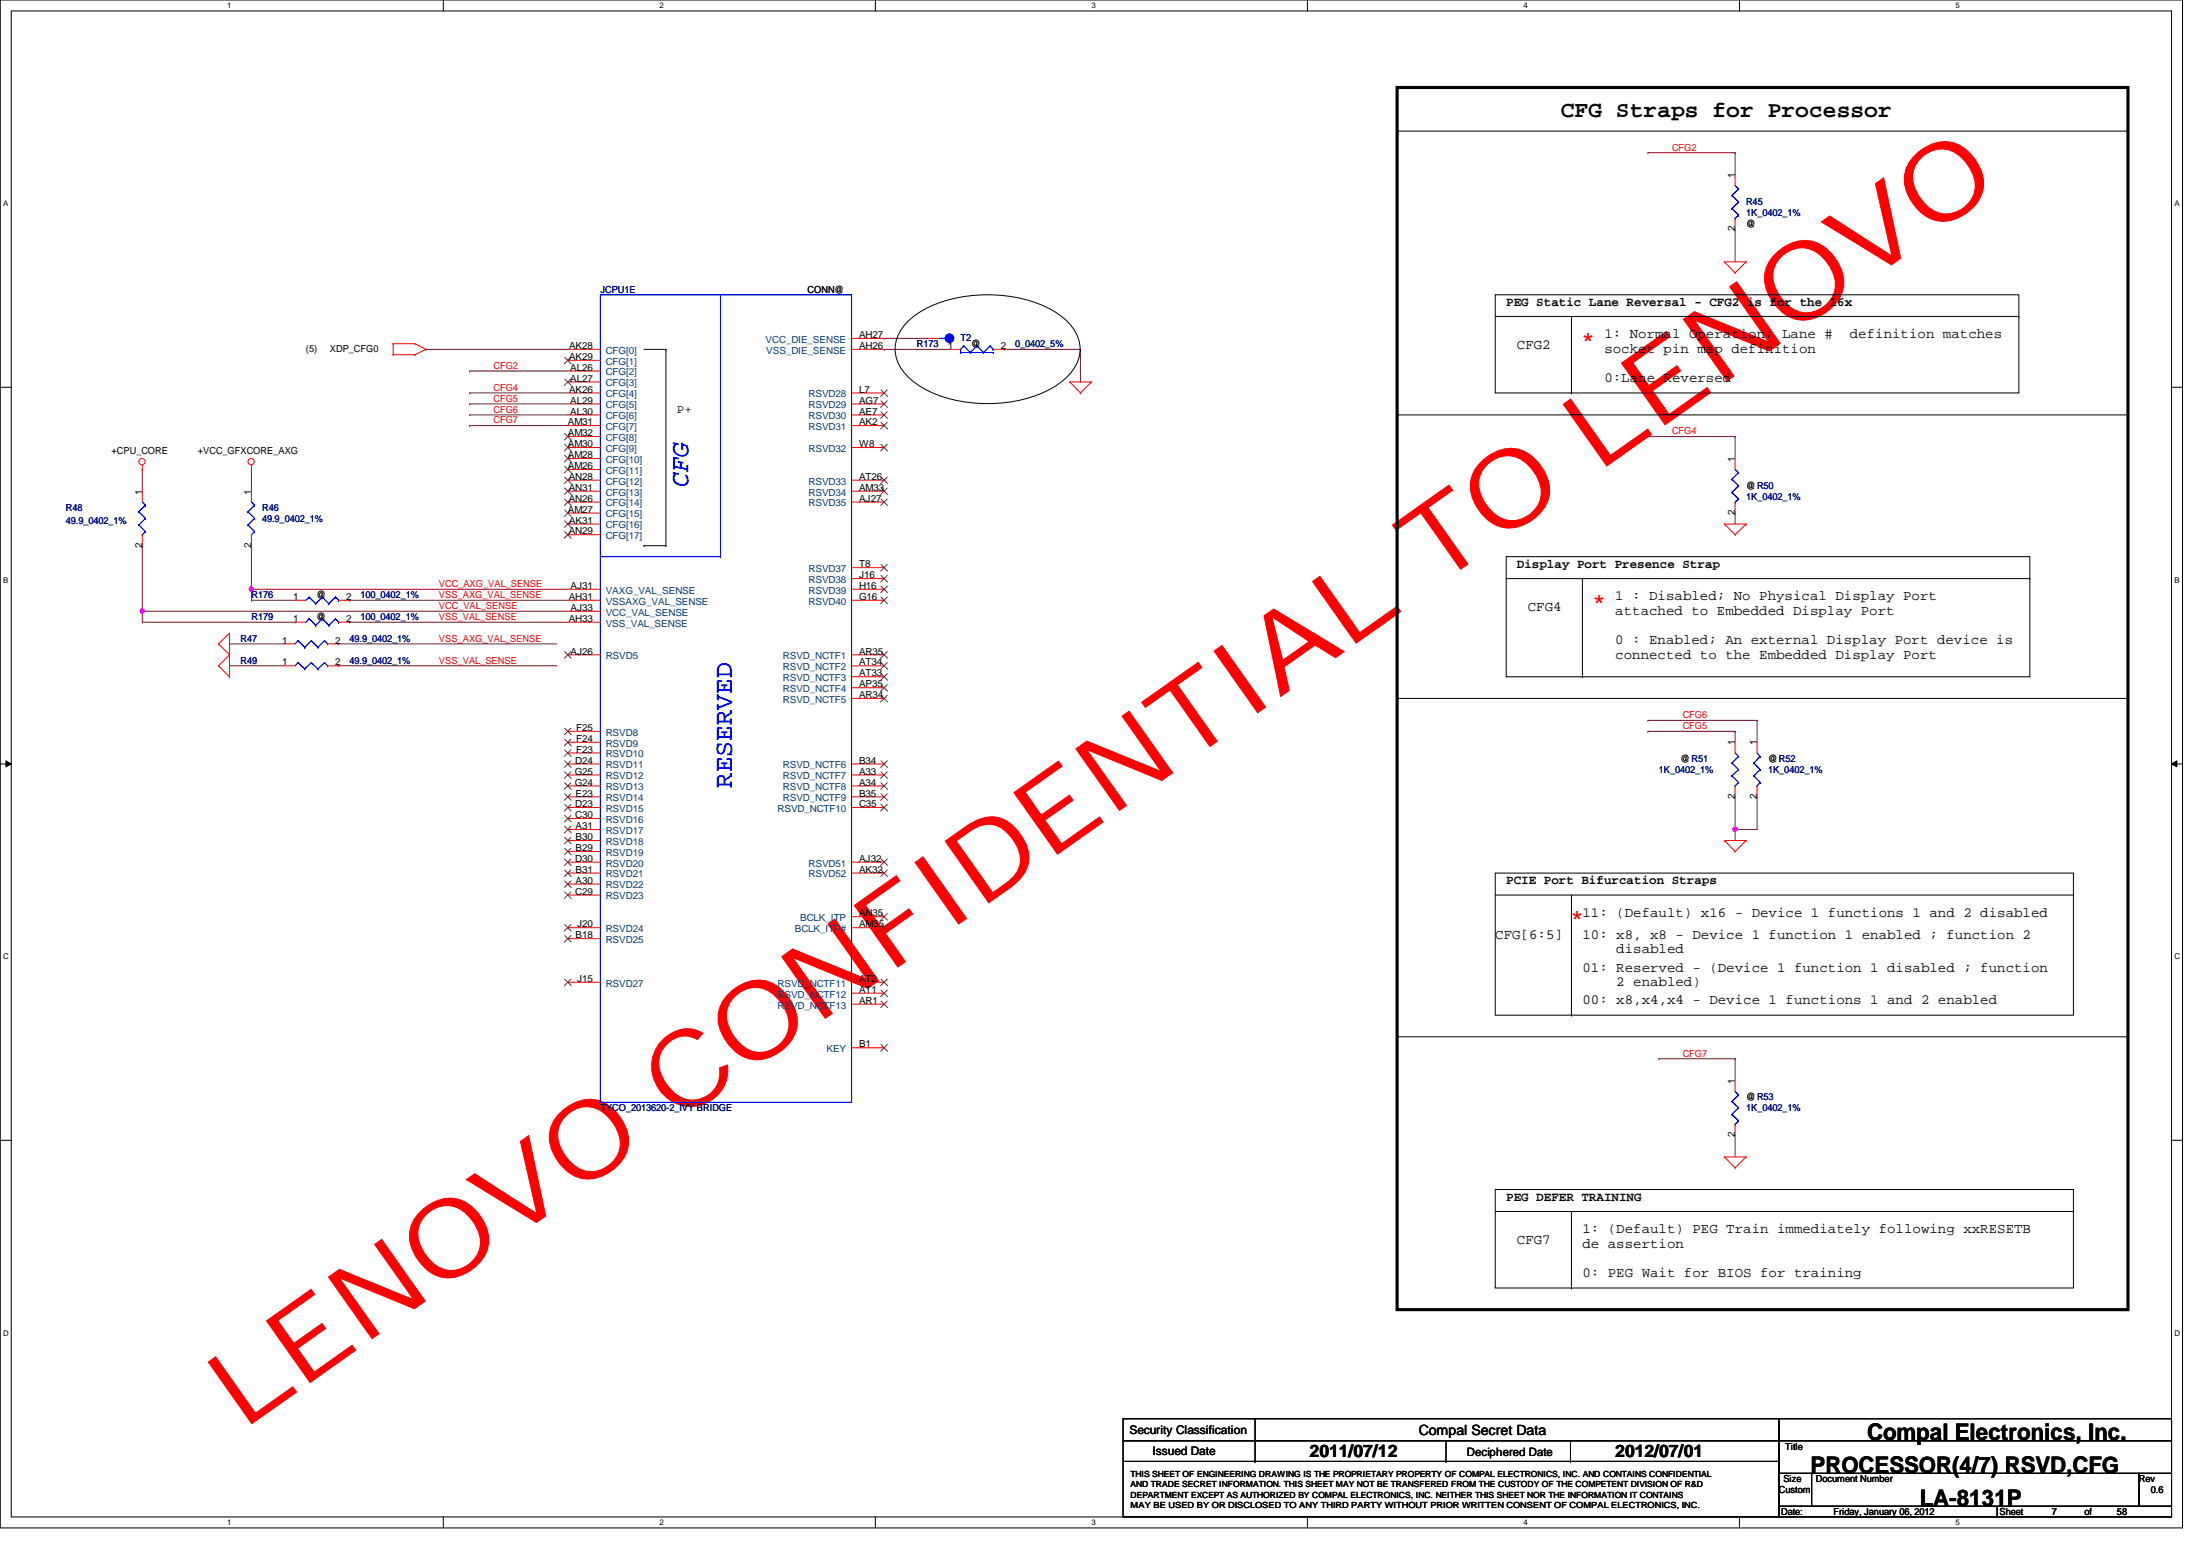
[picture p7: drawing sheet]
<svg xmlns="http://www.w3.org/2000/svg" width="297mm" height="210mm" viewBox="0 0 297 210" stroke-linecap="round" stroke-linejoin="round" font-family="sans-serif">
<path d="M0 0h294.7v206.2h-294.7zM1.5 1.5h291.7v203.3h-291.7z" fill="none" stroke="#000" stroke-width=".14"/>
<g fill="#fff">
<path d="M30.7 .2h.6v1.2h-.6z"/>
<path d="M30.7 204.9h.6v1.2h-.6z"/>
</g>
<path d="M59.9 0v1.5M59.9 204.8v1.4" fill="none" stroke="#000" stroke-width=".14"/>
<g fill="#fff">
<path d="M89 .2h.6v1.2h-.6z"/>
<path d="M89 204.9h.6v1.2h-.6z"/>
</g>
<path d="M118.2 0v1.5M118.2 204.8v1.4" fill="none" stroke="#000" stroke-width=".14"/>
<g fill="#fff">
<path d="M147.4 .2h.6v1.2h-.6z"/>
<path d="M147.4 204.9h.6v1.2h-.6z"/>
</g>
<path d="M176.5 0v1.5M176.5 204.8v1.4" fill="none" stroke="#000" stroke-width=".14"/>
<g fill="#fff">
<path d="M205.7 .2h.6v1.2h-.6z"/>
<path d="M205.7 204.9h.6v1.2h-.6z"/>
</g>
<path d="M234.9 0v1.5M234.9 204.8v1.4" fill="none" stroke="#000" stroke-width=".14"/>
<g fill="#fff">
<path d="M264 .2h.6v1.2h-.6z"/>
<path d="M264 204.9h.6v1.2h-.6z"/>
<path d="M.4 26.9h.7v1.2h-.7z"/>
<path d="M293.6 26.9h.7v1.2h-.7z"/>
<path d="M.4 77.7h.7v1.2h-.7z"/>
<path d="M293.6 77.7h.7v1.2h-.7z"/>
</g>
<path d="M0 52.3h1.5M293.2 52.3h1.5" fill="none" stroke="#000" stroke-width=".14"/>
<g fill="#fff">
<path d="M.4 128.5h.8v1.2h-.8z"/>
<path d="M293.6 128.5h.7v1.2h-.7z"/>
</g>
<path d="M0 103.1h1.5M.8 102.7l.7 .4-.7 .4zM293.2 103.1l.7-.4v.8zM293.2 103.1h1.5" fill="none" stroke="#000" stroke-width=".14"/>
<path d="M.8 102.7l.7 .4-.7 .4zM293.2 103.1l.7-.4v.8z" fill="#000"/>
<g fill="#fff">
<path d="M.4 179.3h.8v1.2h-.8z"/>
<path d="M293.6 179.3h.7v1.2h-.7z"/>
</g>
<path d="M0 153.9h1.5M293.2 153.9h1.5" fill="none" stroke="#000" stroke-width=".14"/>
<g fill="none" stroke="#800040" stroke-width=".14">
<path d="M234.3 58.9h.1M234.3 58.9v3M234.3 69.3h.1M234.3 69.3v1.4M222.5 97.2h.1M222.5 97.2h14.7M237.2 97.2h.1M237.2 97.2v3M234.3 107.6h.1M234.3 112h.1M234.3 107.6v5.9M237.2 107.6h.1"/>
<path d="M237.2 107.6v4.4h-2.9"/>
</g>
<circle cx="234.2" cy="111.9" r=".29" fill="#f0f"/>
<circle cx="234.2" cy="111.9" r=".29" fill="none" stroke="#f0f" stroke-width=".14"/>
<g fill="none" stroke="#800040" stroke-width=".14">
<path d="M222.5 20.6h.1M222.5 20.6h11.8M234.3 30.9h.1M234.3 20.6h.1M234.3 20.6v3M234.3 30.9v4.4M222.5 58.9h.1M222.5 58.9h11.8M19.2 73.7v8.8M33.9 79.5h.1M33.9 79.5v1.5M19.2 82.5h.1"/>
<path d="M19.2 82.5h57.5M45.7 89.9h.1M45.7 89.9h29.5M222.5 98.7h.1M222.5 98.7h11.8M234.3 98.7h.1M234.3 98.7v1.5M224 142.9h.1M224 142.9h10.3M234.3 153.2h.1M234.3 142.9h.1M234.3 142.9v2.9"/>
<path d="M234.3 153.2v3"/>
</g>
<circle cx="19.2" cy="82.5" r=".29" fill="#f0f"/>
<circle cx="19.2" cy="82.5" r=".29" fill="none" stroke="#f0f" stroke-width=".14"/>
<g fill="none" stroke="#800040" stroke-width=".14">
<path d="M57.5 47.2h.1M57.5 47.2h19.2M63.4 57.4h.1M63.4 50.1h.1M63.4 53h.1M63.4 57.4h13.3M63.4 50.1h13.3M63.4 53h13.3M119.4 45.7h.1M119.4 45.7h5.9M145.9 47.2h.1M145.9 47.2v4.4"/>
<path d="M33.9 79.5h.1M33.9 63.4h.1M33.9 73.7h.1M33.9 79.5h42.8M33.9 63.4v2.9M33.9 73.7v5.8M19.2 84h.1M19.2 84h20.6M19.2 82.5v1.5M39.8 84h.1M45.7 86.9h.1M45.7 86.9h29.5"/>
<path d="M47.2 84h.1M47.2 81h.1M47.2 84h29.5M47.2 81h29.5"/>
</g>
<circle cx="33.9" cy="79.5" r=".29" fill="#f0f"/>
<circle cx="33.9" cy="79.5" r=".29" fill="none" stroke="#f0f" stroke-width=".14"/>
<g fill="none" stroke="#800040" stroke-width=".14">
<path d="M63.4 56h.1M63.4 54.5h.1M63.4 56h13.3M63.4 54.5h13.3M119.4 47.2h.1M119.4 47.2h8.8M135.6 47.2h.1M135.6 47.2h10.3M19.2 63.4h.1M19.2 63.4v2.9M31 86.9h.1M31 89.9h.1"/>
<path d="M31 86.9h7.4M31 89.9h7.4M33.9 81h.1M33.9 81h5.9"/>
</g>
<g fill="none" stroke="#f00" stroke-width=".14">
<path d="M232.8 35.3h.1M232.8 35.3h3M232.8 35.3l1.5 1.5M234.3 36.8h.1M234.3 23.6v1.5M234.3 29.5v1.4M235.8 35.3h.1M235.8 35.3l-1.5 1.5M53.1 47.9h.1M53.1 46.4h.1M53.1 46.4h2.9M53.1 47.9h2.9"/>
<path d="M53.1 46.4v1.5M56 46.4h.1M56 47.9h.1M56 46.4l1.5 .8M57.5 47.2h.1M57.5 47.2l-1.5 .7M76.7 51.6h4.4M76.7 47.2h4.4M76.7 48.6h4.4M76.7 50.1h4.4M76.7 53h4.4M76.7 54.5h4.4"/>
<path d="M76.7 56h4.4M76.7 57.4h4.4M76.7 58.9h4.4M115 47.2h4.4M115 53h4.4M115 54.5h4.4M115 56h4.4M115 57.4h4.4M115 45.7h4.4M128.2 47.2h1.5M134.1 47.2h1.5M144.4 51.6h.1"/>
<path d="M144.4 51.6h3M144.4 51.6l1.5 1.4M145.9 53h.1M147.4 51.6h.1M147.4 51.6l-1.5 1.4M19.2 63.4h.1M19.2 62.8v.6M19.2 66.3v1.5M19.2 72.2v1.5M33.9 63.4h.1M33.9 62.8v.6M76.7 70.7h4.4"/>
<path d="M76.7 60.4h4.4M76.7 61.9h4.4M76.7 63.4h4.4M76.7 64.8h4.4M76.7 66.3h4.4M76.7 67.8h4.4M76.7 69.3h4.4M76.7 72.2h4.4M76.7 79.5h4.4M115 60.4h4.4M115 64.8h4.4M115 66.3h4.4"/>
<path d="M115 67.8h4.4M115 78.1h4.4M115 79.5h4.4M115 76.6h4.4M232.8 70.7h.1M232.8 70.7h3M232.8 70.7l1.5 1.5M234.3 72.2h.1M234.3 61.9v1.5M234.3 67.8v1.5M235.8 70.7h.1M235.8 70.7l-1.5 1.5"/>
<path d="M29.5 89.9h.1M29.5 86.9h.1M29.5 89.9l1.5 1.5M29.5 86.9l1.5 1.5M31 91.4h.1M31 88.4h.1M31 85.5h.1M31 85.5v5.9M31 88.4l-1.5 1.5M31 85.5l-1.5 1.4M38.4 89.9h1.4M38.4 86.9h1.4"/>
<path d="M39.8 81h1.5M39.8 84h1.5M44.2 89.9h1.5M44.2 86.9h1.5M45.7 81h1.5M45.7 84h1.5M76.7 81h4.4M76.7 88.4h4.4M76.7 98.7h4.4M76.7 82.5h4.4M76.7 84h4.4M115 81h4.4"/>
<path d="M115 89.9h4.4M115 88.4h4.4M115 91.4h4.4M115 94.3h4.4M115 92.8h4.4M76.7 113.5h4.4M76.7 103.1h4.4M76.7 104.6h4.4M76.7 106.1h4.4M76.7 107.6h4.4M76.7 109h4.4M76.7 116.4h4.4"/>
<path d="M76.7 117.9h4.4M76.7 110.5h4.4M76.7 112h4.4M76.7 114.9h4.4M76.7 119.3h4.4M76.7 100.2h4.4M76.7 101.6h4.4M115 103.1h4.4M115 104.6h4.4M115 106.1h4.4M115 107.6h4.4M115 109h4.4"/>
<path d="M115 116.4h4.4M115 117.9h4.4M232.8 113.5h.1M232.8 113.5h3M232.8 113.5l1.5 1.4M234.3 114.9h.1M234.3 100.2v1.4M234.3 106.1v1.5M235.8 113.5h.1M235.8 113.5l-1.5 1.4M237.2 100.2v1.4M237.2 106.1v1.5"/>
<path d="M76.7 132.6h4.4M76.7 120.8h4.4M76.7 125.2h4.4M76.7 126.7h4.4M115 132.6h4.4M115 134.1h4.4M115 135.6h4.4M115 123.7h4.4M115 125.2h4.4M115 141.4h4.4M232.8 156.2h.1M232.8 156.2h3"/>
<path d="M232.8 156.2l1.5 1.4M234.3 157.6h.1M234.3 145.8v1.5M234.3 151.8v1.4M235.8 156.2h.1M235.8 156.2l-1.5 1.4"/>
<circle cx="19.2" cy="62.3" r=".43"/>
<circle cx="33.9" cy="62.3" r=".43"/>
</g>
<g fill="none" stroke="#000" stroke-width=".14">
<path d="M188.6 17.7h98.7M287.3 17.7h.1M201.9 39.8h70.7v13.2h-70.7zM86.9 47.2h3M89.9 47.2h.1M89.9 47.2v26.5M122.3 43.7a14.4 14.4 0 0 1 9.5-3.8 18 18 0 0 1 10.9 2.3 6.1 6.1 0 0 1 3.1 4.9 6.1 6.1 0 0 1-3.1 4.9 18.9 18.9 0 0 1-15.2 1.6 10.6 10.6 0 0 1-5.8-3.8 4.7 4.7 0 0 1 .6-6.1zM188.6 56h98.7M201.9 42.7h70.7M212.2 53h.1M212.2 42.7v10.3M272.6 42.7h.1"/>
<path d="M287.3 56h.1M86.9 73.7h.1M86.9 73.7h3M89.9 73.7h.1M203.4 75.1h70.7v16.3h-70.7zM203.4 78.1h70.7M213.7 78.1v13.3M274.1 78.1h.1M188.6 94.3h98.7M213.7 91.4h.1M287.3 94.3h.1M201.9 117.9h78v19.1h-78z"/>
<path d="M188.6 140h98.7M201.9 120.8h78M212.2 137h.1M212.2 120.8v16.2M279.9 120.8h.1M287.3 140h.1M201.9 160.6h78v13.3h-78zM201.9 163.5h78M212.2 173.9h.1M212.2 163.5v10.4M279.9 163.5h.1M151.6 191.5h88.6v3h-88.6z"/>
<path d="M151.6 194.5h88.6v2.8h-88.6zM151.6 197.3h88.6v7.5h-88.6zM169.5 194.5h.1M169.5 197.3h.1M169.5 191.5v5.8M195.2 197.3h.1M195.2 194.5v2.8M212 197.3h.1M212 194.5v2.8M240.2 191.5h53v3h-53zM240.2 194.5h53v4.4h-53zM240.2 198.9h4.4v4.4h-4.4z"/>
<path d="M244.6 198.9h44.2v4.4h-44.2zM288.8 198.9h4.4v4.4h-4.4zM240.2 203.3h29.5v1.5h-29.5zM269.7 203.3h23.5v1.5h-23.5z"/>
</g>
<path d="M188.6 11.8h98.7v165h-98.7z" fill="none" stroke="#000" stroke-width=".42"/>
<g fill="none" stroke="#00f" stroke-width=".14">
<path d="M81.1 39.8h33.9v109h-33.9zM97.3 39.8v35.3M233.8 26.4h.1M233.8 28.2h.1M233.8 26.4l.9 .9M233.8 28.2l.9 .8M234.3 29.5h.1M234.3 25.1l.4 .4M234.7 25.5h.1M234.7 27.3h.1M234.7 29h.1M234.7 25.5l-.9 .9"/>
<path d="M234.7 27.3l-.9 .9M234.7 29l-.4 .5M129.7 47.6h.1M129.7 47.6h4.4M130.1 46.7h.1M130.1 46.7l-.4 .5v.4M130.1 46.7l.9 .9M131 47.6h.1M131.9 46.7h.1M131.9 46.7l-.9 .9M131.9 46.7l.9 .9M132.8 47.6h.1"/>
<path d="M133.7 46.7h.1M133.7 46.7l-.9 .9M133.7 46.7l.4 .5M134.1 47.2h.1M134.1 47.6h.1M18.8 69.1h.1M18.8 70.9h.1M18.8 69.1l.8 .9M18.8 70.9l.8 .9M19.2 72.2h.1M19.2 67.8l.4 .4M19.6 68.2h.1"/>
<path d="M19.6 70h.1M19.6 71.8h.1M19.6 68.2l-.8 .9M19.6 70l-.8 .9M19.6 71.8l-.4 .4M81.1 75.1h.1M81.1 75.1h16.2M97.3 75.1h.1M233.8 64.7h.1M233.8 66.5h.1M233.8 64.7l.9 .9M233.8 66.5l.9 .9"/>
<path d="M234.3 67.8h.1M234.3 63.4l.4 .4M234.7 63.8h.1M234.7 65.6h.1M234.7 67.4h.1M234.7 63.8l-.9 .9M234.7 65.6l-.9 .9M234.7 67.4l-.4 .4M40.3 86.5h.1M40.3 89.5h.1M40.3 86.5l-.5 .4M40.3 86.5l.8 .9"/>
<path d="M40.3 89.5l-.5 .4M40.3 89.5l.8 .8M41.1 87.4h.1M41.1 90.3h.1M41.7 80.6h.1M41.7 83.5h.1M41.7 80.6l-.4 .4M41.7 80.6l.9 .9M41.7 83.5l-.4 .5M41.7 83.5l.9 .9M42 86.5h.1M42 89.5h.1"/>
<path d="M42 86.5l-.9 .9M42 86.5l.9 .9M42 89.5l-.9 .8M42 89.5l.9 .8M42.6 81.5h.1M42.6 84.4h.1M42.9 87.4h.1M42.9 90.3h.1M43.5 80.6h.1M43.5 83.5h.1M43.5 80.6l-.9 .9M43.5 80.6l.9 .9"/>
<path d="M43.5 83.5l-.9 .9M43.5 83.5l.9 .9M43.8 86.5h.1M43.8 89.5h.1M43.8 86.5l-.9 .9M43.8 86.5l.4 .4M43.8 89.5l-.9 .8M43.8 89.5l.4 .4M44.2 86.9h.1M44.2 89.9h.1M44.4 81.5h.1M44.4 84.4h.1"/>
<path d="M45.3 80.6h.1M45.3 83.5h.1M45.3 80.6l-.9 .9M45.3 80.6l.4 .4M45.3 83.5l-.9 .9M45.3 83.5l.4 .5M45.7 81h.1M45.7 84h.1M233.8 103h.1M233.8 104.7h.1M233.8 103l.9 .9M233.8 104.7l.9 .9"/>
<path d="M234.3 106.1h.1M234.3 101.6l.4 .5M234.7 102.1h.1M234.7 103.9h.1M234.7 105.6h.1M234.7 102.1l-.9 .9M234.7 103.9l-.9 .8M234.7 105.6l-.4 .5M236.8 103h.1M236.8 104.7h.1M236.8 103l.9 .9M236.8 104.7l.9 .9"/>
<path d="M237.2 106.1h.1M237.2 101.6l.5 .5M237.7 102.1h.1M237.7 103.9h.1M237.7 105.6h.1M237.7 102.1l-.9 .9M237.7 103.9l-.9 .8M237.7 105.6l-.5 .5M233.8 148.7h.1M233.8 150.4h.1M233.8 148.7l.9 .8M233.8 150.4l.9 .9"/>
<path d="M234.3 151.8h.1M234.3 147.3l.4 .5M234.7 147.8h.1M234.7 149.5h.1M234.7 151.3h.1M234.7 147.8l-.9 .9M234.7 149.5l-.9 .9M234.7 151.3l-.4 .5"/>
</g>
<g fill="none" stroke="#804000" stroke-width=".14">
<path d="M76.2 48.2l.9 .9M76.2 51.1l.9 .9M76.2 58.5l.9 .9M76.2 60l.9 .9M77.1 48.2l-.9 .9M77.1 51.1l-.9 .9M77.1 58.5l-.9 .9M77.1 60l-.9 .9M119 60l.8 .9M119 57l.8 .9M119 55.6l.8 .9M119 54.1l.8 .9"/>
<path d="M119 52.6l.8 .9M119.8 55.6l-.9 .9M119.8 60l-.9 .9M119.8 57l-.9 .9M119.8 54.1l-.9 .9M119.8 52.6l-.9 .9M76.2 61.5l.9 .9M76.2 62.9l.9 .9M76.2 64.4l.9 .9M76.2 65.9l.9 .9M76.2 67.4l.9 .8M76.2 68.8l.9 .9"/>
<path d="M76.2 70.3l.9 .9M76.2 71.8l.9 .8M77.1 61.5l-.9 .9M77.1 62.9l-.9 .9M77.1 64.4l-.9 .9M77.1 65.9l-.9 .9M77.1 67.4l-.9 .8M77.1 68.8l-.9 .9M77.1 70.3l-.9 .9M77.1 71.8l-.9 .8M119 65.9l.8 .9M119 67.4l.8 .8"/>
<path d="M119 77.7l.8 .9M119 79.1l.8 .9M119 76.2l.8 .9M119 64.4l.8 .9M119.8 65.9l-.9 .9M119.8 67.4l-.9 .8M119.8 77.7l-.9 .9M119.8 79.1l-.9 .9M119.8 76.2l-.9 .9M119.8 64.4l-.9 .9M76.2 98.3l.9 .9M76.2 99.8l.9 .9"/>
<path d="M76.2 88l.9 .9M77.1 98.3l-.9 .9M77.1 99.8l-.9 .9M77.1 88l-.9 .9M119 89.5l.8 .8M119 80.6l.8 .9M119 88l.8 .9M119 90.9l.8 .9M119 93.9l.8 .8M119 92.4l.8 .9M119.8 89.5l-.9 .8M119.8 80.6l-.9 .9"/>
<path d="M119.8 88l-.9 .9M119.8 90.9l-.9 .9M119.8 93.9l-.9 .8M119.8 92.4l-.9 .9M76.2 110.1l.9 .9M76.2 108.6l.9 .9M76.2 111.5l.9 .9M76.2 113l.9 .9M76.2 116l.9 .8M76.2 114.5l.9 .9M76.2 118.9l.9 .9M76.2 117.4l.9 .9"/>
<path d="M76.2 102.7l.9 .9M76.2 104.2l.9 .9M76.2 105.7l.9 .9M76.2 107.1l.9 .9M76.2 101.2l.9 .9M77.1 110.1l-.9 .9M77.1 108.6l-.9 .9M77.1 111.5l-.9 .9M77.1 113l-.9 .9M77.1 116l-.9 .8M77.1 114.5l-.9 .9M77.1 118.9l-.9 .9"/>
<path d="M77.1 117.4l-.9 .9M77.1 102.7l-.9 .9M77.1 104.2l-.9 .9M77.1 105.7l-.9 .9M77.1 107.1l-.9 .9M77.1 101.2l-.9 .9M119 102.7l.8 .9M119 104.2l.8 .9M119 105.7l.8 .9M119 107.1l.8 .9M119 108.6l.8 .9M119 116l.8 .8"/>
<path d="M119 117.4l.8 .9M119.8 102.7l-.9 .9M119.8 104.2l-.9 .9M119.8 105.7l-.9 .9M119.8 107.1l-.9 .9M119.8 108.6l-.9 .9M119.8 116l-.9 .8M119.8 117.4l-.9 .9M76.2 132.2l.9 .9M76.2 120.4l.9 .9M76.2 124.8l.9 .9M76.2 126.3l.9 .9"/>
<path d="M77.1 120.4l-.9 .9M77.1 132.2l-.9 .9M77.1 124.8l-.9 .9M77.1 126.3l-.9 .9M119 132.2l.8 .9M119 133.6l.8 .9M119 135.1l.8 .9M119 123.3l.8 .9M119 124.8l.8 .9M119.8 132.2l-.9 .9M119.8 133.6l-.9 .9M119.8 135.1l-.9 .9"/>
<path d="M119.8 123.3l-.9 .9M119.8 124.8l-.9 .9M119 141l.8 .9M119.8 141l-.9 .9"/>
</g>
<circle cx="128.2" cy="45.7" r=".57" fill="#00f"/>
<g fill="none" stroke="#00f" stroke-width=".14">
<path d="M126.7 45.7h.9M127.6 45.7h.1"/>
<circle cx="128.2" cy="45.7" r=".57"/>
</g>
<circle cx="128.2" cy="45.7" r=".57" fill="#00f"/>
<g fill="none" stroke="#00f" stroke-width=".14">
<path d="M126.7 45.7h.9M127.6 45.7h.1M33.5 69.1h.1M33.5 70.9h.1M33.5 69.1l.9 .9M33.5 70.9l.9 .9M33.9 72.2h.1M33.9 67.8l.5 .4M34.4 68.2h.1M34.4 70h.1M34.4 71.8h.1M34.4 68.2l-.9 .9"/>
<path d="M34.4 70l-.9 .9M34.4 71.8l-.5 .4"/>
<circle cx="128.2" cy="45.7" r=".57"/>
</g>
<path d="M125.3 45.7h1.4M33.9 66.3v1.5M33.9 72.2v1.5" fill="none" stroke="#f00" stroke-width=".14"/>
<circle cx="234.2" cy="111.9" r=".29" fill="#f0f"/>
<circle cx="234.2" cy="111.9" r=".29" fill="none" stroke="#f0f" stroke-width=".14"/>
<circle cx="19.2" cy="82.5" r=".29" fill="#f0f"/>
<circle cx="19.2" cy="82.5" r=".29" fill="none" stroke="#f0f" stroke-width=".14"/>
<circle cx="33.9" cy="79.5" r=".29" fill="#f0f"/>
<circle cx="33.9" cy="79.5" r=".29" fill="none" stroke="#f0f" stroke-width=".14"/>
<text font-size="14.4" fill="#f00" x="32.7" y="193.1" transform="rotate(-35 32.7 193.1)">LENOVO CONFIDENTIAL TO LENOVO</text>
<g font-size="3.9" fill="#f00">
<text x="213.7" y="47.8">*</text>
<text x="215.1" y="83.1">*</text>
<text x="212.2" y="125.9">*</text>
</g>
<g font-size="3.5" fill="#00f">
<text x="92.9" y="65.7" transform="rotate(-90 92.9 65.7)">CFG</text>
<text x="98.8" y="106.4" transform="rotate(-90 98.8 106.4)">RESERVED</text>
</g>
<g font-size="3.1">
<text x="210.7" y="15.8">CFG Straps for Processor</text>
<text x="252.1" y="194.4">Compal Electronics, Inc.</text>
<text x="244.5" y="198.8">PROCESSOR(4/7) RSVD,CFG</text>
<text x="259.2" y="203.2">LA-8131P</text>
</g>
<g font-size="2.3">
<text x="176.8" y="196.6">2011/07/12</text>
<text x="218.1" y="196.6">2012/07/01</text>
</g>
<g font-size="1.9">
<text x="204.8" y="47.2">CFG2</text>
<text x="216.6" y="45.7">1: Normal Operation; Lane #</text>
<text x="216.6" y="47.7">socket pin map definition</text>
<text x="249.8" y="45.7">definition matches</text>
<text x="216.6" y="51.6">0:Lane Reversed</text>
<text x="206.3" y="82.5">CFG4</text>
<text x="218.1" y="81">1 : Disabled; No Physical Display Port</text>
<text x="218.1" y="83">attached to Embedded Display Port</text>
<text x="218.1" y="87">0 : Enabled; An external Display Port device is</text>
<text x="218.1" y="88.9">connected to the Embedded Display Port</text>
<text x="213.7" y="123.8">11: (Default) x16 - Device 1 functions 1 and 2 disabled</text>
<text x="201.9" y="126.7">CFG[6:5]</text>
<text x="213.7" y="126.7">10: x8, x8 - Device 1 function 1 enabled ; function 2</text>
<text x="213.7" y="131.1">01: Reserved - (Device 1 function 1 disabled ; function</text>
<text x="218.2" y="128.7">disabled</text>
<text x="213.7" y="135.6">00: x8,x4,x4 - Device 1 functions 1 and 2 enabled</text>
<text x="218.2" y="133.1">2 enabled)</text>
<text x="204.8" y="168">CFG7</text>
<text x="213.7" y="166.5">1: (Default) PEG Train immediately following xxRESETB</text>
<text x="213.7" y="172.4">0: PEG Wait for BIOS for training</text>
<text x="213.7" y="168.5">de assertion</text>
<text x="191.6" y="193.7">Compal Secret Data</text>
</g>
<g font-size="1.7">
<text x="203.4" y="41.3">PEG Static Lane Reversal - CFG2 is for the 16x</text>
<text x="204.8" y="76.6">Display Port Presence Strap</text>
<text x="203.4" y="119.3">PCIE Port Bifurcation Straps</text>
<text x="203.4" y="162.1">PEG DEFER TRAINING</text>
</g>
<g font-size="1.6">
<text x="91.4" y="55.8">P+</text>
<text x="152.5" y="193.5">Security Classification</text>
<text x="155.6" y="196.3">Issued Date</text>
<text x="198" y="196.5">Deciphered Date</text>
</g>
<g font-size="1.3" fill="#f00">
<text x="225.8" y="20.3">CFG2</text>
<text x="66.6" y="49.8">CFG2</text>
<text x="66.6" y="52.7">CFG4</text>
<text x="66.6" y="57.1">CFG7</text>
<text x="66.6" y="55.7">CFG6</text>
<text x="66.6" y="54.2">CFG5</text>
<text x="225.8" y="58.6">CFG4</text>
<text x="59.3" y="82.2">VCC_VAL_SENSE</text>
<text x="59.3" y="83.7">VSS_VAL_SENSE</text>
<text x="59.3" y="79.2">VCC_AXG_VAL_SENSE</text>
<text x="59.3" y="80.7">VSS_AXG_VAL_SENSE</text>
<text x="59.3" y="89.6">VSS_VAL_SENSE</text>
<text x="59.3" y="86.6">VSS_AXG_VAL_SENSE</text>
<text x="227.2" y="96.9">CFG6</text>
<text x="227.2" y="98.4">CFG5</text>
<text x="227.2" y="142.6">CFG7</text>
</g>
<g font-size="1.3">
<text x="234.2" y="24" transform="rotate(-90 234.2 24)">1</text>
<text x="234.2" y="31.2" transform="rotate(-90 234.2 31.2)">2</text>
<text x="235.8" y="30.6">@</text>
<text x="109" y="39.5">CONN@</text>
<text x="41.3" y="47.5">(5)</text>
<text x="44.5" y="47.5">XDP_CFG0</text>
<text x="76.8" y="47.1">AK28</text>
<text x="116" y="45.6">AH27</text>
<text x="116" y="47.1">AH26</text>
<text x="128" y="47.1">1</text>
<text x="131.1" y="46.9">@</text>
<text x="135.1" y="47.1">2</text>
<text x="76.8" y="48.6">AK29</text>
<text x="76.8" y="53">AK26</text>
<text x="77" y="50">AL26</text>
<text x="77" y="51.5">AL27</text>
<text x="116" y="53">L7</text>
<text x="76.7" y="57.4">AM31</text>
<text x="76.7" y="58.9">AM32</text>
<text x="77" y="54.5">AL29</text>
<text x="77" y="56">AL30</text>
<text x="116" y="57.4">AK2</text>
<text x="116" y="56">AE7</text>
<text x="116" y="54.5">AG7</text>
<text x="15.1" y="61.3">+CPU_CORE</text>
<text x="26.7" y="61.3">+VCC_GFXCORE_AXG</text>
<text x="76.7" y="60.4">AM30</text>
<text x="76.7" y="61.8">AM28</text>
<text x="76.7" y="63.3">AM26</text>
<text x="76.8" y="64.8">AN28</text>
<text x="116" y="60.4">W8</text>
<text x="116" y="64.8">AT26</text>
<text x="234.2" y="62.4" transform="rotate(-90 234.2 62.4)">1</text>
<text x="235.8" y="66">@R50</text>
<text x="19.2" y="66.8" transform="rotate(-90 19.2 66.8)">1</text>
<text x="33.9" y="66.8" transform="rotate(-90 33.9 66.8)">1</text>
<text x="76.7" y="69.2">AM27</text>
<text x="76.8" y="66.3">AN31</text>
<text x="76.8" y="67.7">AN26</text>
<text x="76.8" y="70.7">AK31</text>
<text x="116" y="66.3">AM33</text>
<text x="116" y="67.7">AJ27</text>
<text x="234.2" y="69.6" transform="rotate(-90 234.2 69.6)">2</text>
<text x="19.2" y="74" transform="rotate(-90 19.2 74)">2</text>
<text x="33.9" y="74" transform="rotate(-90 33.9 74)">2</text>
<text x="76.8" y="72.1">AN29</text>
<text x="116" y="76.6">T8</text>
<text x="39.6" y="81">1</text>
<text x="39.6" y="83.9">1</text>
<text x="42.8" y="80.7">@</text>
<text x="42.8" y="83.7">@</text>
<text x="46.7" y="81">2</text>
<text x="46.7" y="83.9">2</text>
<text x="76.8" y="81">AH31</text>
<text x="76.8" y="83.9">AH33</text>
<text x="77" y="79.5">AJ31</text>
<text x="77" y="82.5">AJ33</text>
<text x="116" y="78.1">J16</text>
<text x="116" y="79.5">H16</text>
<text x="116" y="81">G16</text>
<text x="38.1" y="86.9">1</text>
<text x="38.1" y="89.8">1</text>
<text x="45.3" y="86.9">2</text>
<text x="45.3" y="89.8">2</text>
<text x="77" y="88.3">AJ26</text>
<text x="116" y="89.8">AT34</text>
<text x="116" y="88.3">AR35</text>
<text x="116" y="91.3">AT33</text>
<text x="116" y="94.2">AR34</text>
<text x="116" y="92.8">AP35</text>
<text x="77.8" y="98.7">F25</text>
<text x="77.8" y="100.2">F24</text>
<text x="77.8" y="101.6">F23</text>
<text x="234.2" y="100.6" transform="rotate(-90 234.2 100.6)">1</text>
<text x="237.2" y="100.6" transform="rotate(-90 237.2 100.6)">1</text>
<text x="77.6" y="104.6">G25</text>
<text x="77.6" y="106">G24</text>
<text x="77.7" y="103.1">D24</text>
<text x="77.7" y="107.5">E23</text>
<text x="116" y="103.1">B34</text>
<text x="116" y="104.6">A33</text>
<text x="116" y="106">A34</text>
<text x="116" y="107.5">B35</text>
<text x="226.9" y="102.8">@R51</text>
<text x="234.2" y="107.9" transform="rotate(-90 234.2 107.9)">2</text>
<text x="237.2" y="107.9" transform="rotate(-90 237.2 107.9)">2</text>
<text x="238.7" y="102.8">@R52</text>
<text x="77.7" y="110.4">C30</text>
<text x="77.7" y="109">D23</text>
<text x="77.7" y="111.9">A31</text>
<text x="77.7" y="113.4">B30</text>
<text x="116" y="109">C35</text>
<text x="77.7" y="116.3">D30</text>
<text x="77.7" y="114.9">B29</text>
<text x="77.7" y="119.3">A30</text>
<text x="77.7" y="117.8">B31</text>
<text x="116" y="116.3">AJ32</text>
<text x="116" y="117.8">AK32</text>
<text x="77.7" y="120.8">C29</text>
<text x="77.9" y="125.2">J20</text>
<text x="116" y="123.7">AN35</text>
<text x="116" y="125.2">AM35</text>
<text x="77.7" y="126.7">B18</text>
<text x="77.9" y="132.5">J15</text>
<text x="116" y="132.5">AT2</text>
<text x="116" y="134">AT1</text>
<text x="116" y="135.5">AR1</text>
<text x="116" y="141.4">B1</text>
<text x="234.2" y="146.3" transform="rotate(-90 234.2 146.3)">1</text>
<text x="235.8" y="148.5">@R53</text>
<text x="234.2" y="153.5" transform="rotate(-90 234.2 153.5)">2</text>
<text x="241" y="195.8">Title</text>
<text x="240.2" y="201.5">Custom</text>
<text x="240.8" y="200.1">Size</text>
<text x="245.2" y="200.1">Document Number</text>
<text x="288.8" y="200.1">Rev</text>
<text x="290.4" y="201.5">0.6</text>
<text x="240.5" y="204.5">Date:</text>
<text x="247.6" y="204.5">Friday, January 06, 2012</text>
<text x="270" y="204.5">Sheet</text>
<text x="277" y="204.5">7</text>
<text x="281.4" y="204.5">of</text>
<text x="285.8" y="204.5">58</text>
</g>
<g font-size="1.3" fill="#000080">
<text x="235.8" y="27.7">R45</text>
<text x="235.8" y="29.2">1K_0402_1%</text>
<text x="81.1" y="39.5">JCPU1E</text>
<text x="123.8" y="46.9">R173</text>
<text x="129.7" y="46">T2</text>
<text x="137.1" y="46.9">0_0402_5%</text>
<text x="8.9" y="69">R48</text>
<text x="8.9" y="70.7">49.9_0402_1%</text>
<text x="35.4" y="69">R46</text>
<text x="35.4" y="70.4">49.9_0402_1%</text>
<text x="235.8" y="67.5">1K_0402_1%</text>
<text x="33.9" y="80.7">R176</text>
<text x="33.9" y="83.7">R179</text>
<text x="48.7" y="80.7">100_0402_1%</text>
<text x="48.7" y="83.7">100_0402_1%</text>
<text x="32.5" y="86.7">R47</text>
<text x="32.5" y="89.6">R49</text>
<text x="47.2" y="86.7">49.9_0402_1%</text>
<text x="47.2" y="89.6">49.9_0402_1%</text>
<text x="224" y="104.3">1K_0402_1%</text>
<text x="238.7" y="104.3">1K_0402_1%</text>
<text x="81.1" y="150">TYCO_2013620-2_IVY BRIDGE</text>
<text x="235.8" y="150">1K_0402_1%</text>
</g>
<g font-size="1.3" fill="#004080">
<text x="81.8" y="47.8">CFG[0]</text>
<text x="103.4" y="46.3">VCC_DIE_SENSE</text>
<text x="103.5" y="47.8">VSS_DIE_SENSE</text>
<text x="81.8" y="49.2">CFG[1]</text>
<text x="81.8" y="50.7">CFG[2]</text>
<text x="81.8" y="52.2">CFG[3]</text>
<text x="81.8" y="53.6">CFG[4]</text>
<text x="109.2" y="53.6">RSVD28</text>
<text x="81.8" y="55.1">CFG[5]</text>
<text x="81.8" y="56.6">CFG[6]</text>
<text x="81.8" y="58">CFG[7]</text>
<text x="81.8" y="59.5">CFG[8]</text>
<text x="109.2" y="58">RSVD31</text>
<text x="109.2" y="56.6">RSVD30</text>
<text x="109.2" y="55.1">RSVD29</text>
<text x="81.8" y="61">CFG[9]</text>
<text x="81.8" y="62.5">CFG[10]</text>
<text x="81.8" y="64">CFG[11]</text>
<text x="81.8" y="65.4">CFG[12]</text>
<text x="109.2" y="61">RSVD32</text>
<text x="109.2" y="65.4">RSVD33</text>
<text x="81.8" y="66.9">CFG[13]</text>
<text x="81.8" y="68.4">CFG[14]</text>
<text x="81.8" y="69.8">CFG[15]</text>
<text x="81.8" y="71.3">CFG[16]</text>
<text x="109.2" y="66.9">RSVD34</text>
<text x="109.2" y="68.4">RSVD35</text>
<text x="81.8" y="72.8">CFG[17]</text>
<text x="109.2" y="77.2">RSVD37</text>
<text x="81.8" y="80.1">VAXG_VAL_SENSE</text>
<text x="81.8" y="81.6">VSSAXG_VAL_SENSE</text>
<text x="81.8" y="83.1">VCC_VAL_SENSE</text>
<text x="109.2" y="78.7">RSVD38</text>
<text x="109.2" y="80.1">RSVD39</text>
<text x="109.2" y="81.6">RSVD40</text>
<text x="81.8" y="89">RSVD5</text>
<text x="81.8" y="84.6">VSS_VAL_SENSE</text>
<text x="105.7" y="89">RSVD_NCTF1</text>
<text x="105.7" y="90.5">RSVD_NCTF2</text>
<text x="105.7" y="91.9">RSVD_NCTF3</text>
<text x="105.7" y="94.9">RSVD_NCTF5</text>
<text x="105.7" y="93.4">RSVD_NCTF4</text>
<text x="81.8" y="99.3">RSVD8</text>
<text x="81.8" y="100.8">RSVD9</text>
<text x="81.8" y="103.7">RSVD11</text>
<text x="81.8" y="105.2">RSVD12</text>
<text x="81.8" y="106.7">RSVD13</text>
<text x="81.8" y="102.2">RSVD10</text>
<text x="105.7" y="103.7">RSVD_NCTF6</text>
<text x="105.7" y="105.2">RSVD_NCTF7</text>
<text x="105.7" y="106.7">RSVD_NCTF8</text>
<text x="81.8" y="111.1">RSVD16</text>
<text x="81.8" y="109.6">RSVD15</text>
<text x="81.8" y="112.6">RSVD17</text>
<text x="81.8" y="108.2">RSVD14</text>
<text x="105" y="109.6">RSVD_NCTF10</text>
<text x="105.7" y="108.2">RSVD_NCTF9</text>
<text x="81.8" y="114">RSVD18</text>
<text x="81.8" y="117">RSVD20</text>
<text x="81.8" y="115.5">RSVD19</text>
<text x="81.8" y="119.9">RSVD22</text>
<text x="81.8" y="118.4">RSVD21</text>
<text x="109.2" y="117">RSVD51</text>
<text x="109.2" y="118.4">RSVD52</text>
<text x="81.8" y="121.4">RSVD23</text>
<text x="81.8" y="125.8">RSVD24</text>
<text x="107.3" y="125.8">BCLK_ITP#</text>
<text x="108" y="124.3">BCLK_ITP</text>
<text x="81.8" y="127.3">RSVD25</text>
<text x="81.8" y="133.2">RSVD27</text>
<text x="105" y="133.2">RSVD_NCTF11</text>
<text x="105" y="134.7">RSVD_NCTF12</text>
<text x="105" y="136.1">RSVD_NCTF13</text>
<text x="111.6" y="142">KEY</text>
</g>
<g font-size="1.1">
<text x="30.7" y="1.1">1</text>
<text x="89" y="1.1">2</text>
<text x="147.4" y="1.1">3</text>
<text x="205.7" y="1.1">4</text>
<text x="264" y="1.1">5</text>
<text x=".4" y="27.9">A</text>
<text x="293.6" y="27.9">A</text>
<text x=".4" y="78.7">B</text>
<text x="293.6" y="78.7">B</text>
<text x=".4" y="129.5">C</text>
<text x="293.6" y="129.5">C</text>
<text x=".4" y="180.3">D</text>
<text x="293.6" y="180.3">D</text>
<text x="152.7" y="202.2">DEPARTMENT EXCEPT AS AUTHORIZED BY COMPAL ELECTRONICS, INC. NEITHER THIS SHEET NOR THE INFORMATION IT CONTAINS</text>
<text x="152.7" y="199.4">THIS SHEET OF ENGINEERING DRAWING IS THE PROPRIETARY PROPERTY OF COMPAL ELECTRONICS, INC. AND CONTAINS CONFIDENTIAL</text>
<text x="152.7" y="203.6">MAY BE USED BY OR DISCLOSED TO ANY THIRD PARTY WITHOUT PRIOR WRITTEN CONSENT OF COMPAL ELECTRONICS, INC.</text>
<text x="152.7" y="200.8">AND TRADE SECRET INFORMATION. THIS SHEET MAY NOT BE TRANSFERED FROM THE CUSTODY OF THE COMPETENT DIVISION OF R&amp;D</text>
<text x="30.7" y="205.9">1</text>
<text x="89" y="205.9">2</text>
<text x="147.4" y="205.9">3</text>
<text x="205.7" y="205.9">4</text>
<text x="264" y="205.9">5</text>
</g>
</svg>
